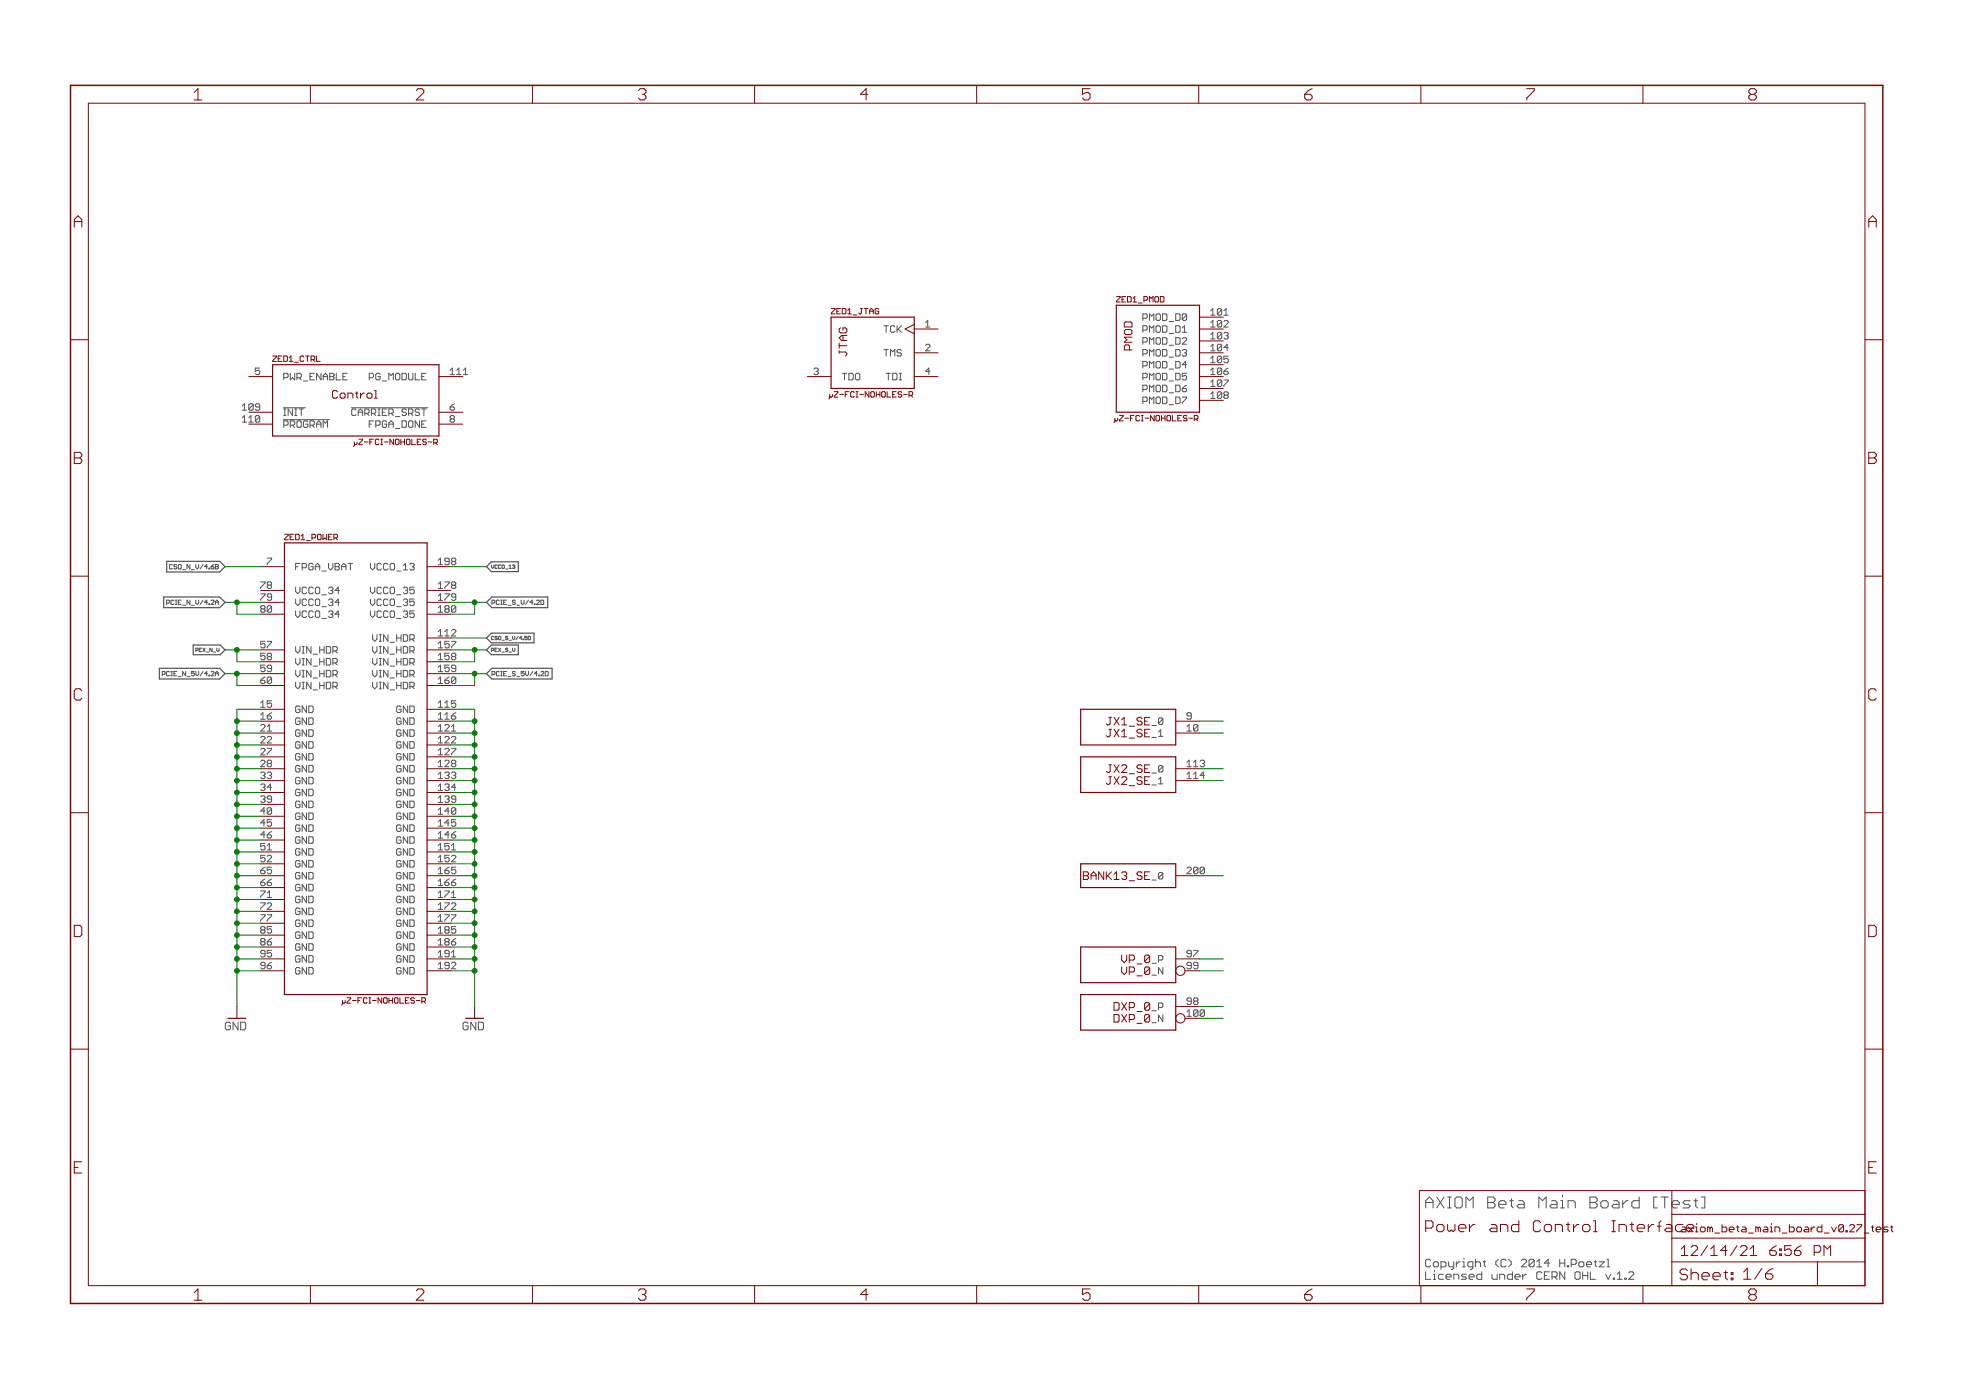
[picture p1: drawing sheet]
<svg xmlns="http://www.w3.org/2000/svg" width="420mm" height="297mm" viewBox="0 0 420 297" stroke-linecap="round" stroke-linejoin="round" font-family="sans-serif">
<g fill="none" stroke="#505050" stroke-width=".21">
<path d="M73.3 79.8h.9M79.6 79.8h-.7v1.4M60.6 87.1h4.7M60.6 89.7h9.8M73.3 81.2h.9M75.1 87.1h16.4M78.9 80.7h.7M78.9 90.6h.5M79.8 89.9h-.9v1.4M74.4 120.4h1M109.9 120.7l.1 .2-.1 .6M110 138.5v.5l-.2 .3"/>
<path d="M117 143.5l.2 .1v.7l-.2 .1M348.3 271.8h.6l.2 .2v.3l-1 1.1h1"/>
</g>
<path d="M35.6 120h11.3l1.2 1.1-1.2 1.1h-11.3zM35 127.6h11.9l1.2 1.1-1.2 1.2h-11.9zM41.3 137.8h5.8l1 1.1-1 1h-5.8zM104 121.1l1-1h5.8v2.1h-5.8zM104 138.9l1-1.1h5.8v2.1h-5.8zM104 136.3l1-1h9.1v2.1h-9.1zM104 128.7l1.1-1.1h12v2.3h-12zM34.1 142.8h12.8l1.2 1.2-1.2 1.1h-12.8zM105.1 142.8h12.9v2.3h-12.9l-1.1-1.1z" fill="none" stroke="#505050" stroke-width=".25"/>
<path d="M58.3 77.9h35.5v15.3h-35.5zM177.6 67.8h17.8v15.2h-17.8zM238.6 65.2h17.7v22.9h-17.7zM60.8 116h30.5v96.5h-30.5zM230.9 151.6h20.4v7.6h-20.4zM230.9 161.7h20.4v7.7h-20.4zM230.9 184.6h20.4v5.1h-20.4zM230.9 212.5h20.4v7.6h-20.4zM230.9 202.4h20.4v7.6h-20.4z" fill="none" stroke="#800000" stroke-width=".25"/>
<g fill="none" stroke="#800000" stroke-width=".21">
<path d="M66.3 18.2v3.9M113.8 18.2v3.9M161.3 18.2v3.9M208.7 18.2v3.9M256.2 18.2v3.9M303.7 18.2v3.9M351.1 18.2v3.9M18.9 22.1h379.7v252.6h-379.7zM15.1 72.6h3.8M67.6 77.2h.8M187.2 65.9h.4l.2 .2M187.4 66.5h.4v.4l-.2 .2h-.4"/>
<path d="M195.4 69.3l-2 1 2 1M195.4 70.3h5.1M195.4 75.4h5.1M248 63.4h.6l.2 .2v.7l-.2 .2h-.6M256.3 70.3h5.1M256.3 75.4h5.1M256.3 77.9h5.1M256.3 72.9h5.1M256.3 67.8h5.1M398.6 72.6h3.8M53.2 88.1h5.1M53.2 80.5h5.1"/>
<path d="M53.2 90.6h5.1M75.7 94.4v.8l-.2 .2M75.7 94.8l.2 .2M93.8 88.1h5.1M93.8 80.5h5.1M93.8 90.6h5.1M172.5 80.5h5.1M177.3 84.3v.7l-.2 .3M177.3 84.7l.2 .2M195.4 80.5h5.1M238.3 89.4v.7l-.2 .2M238.3 89.7l.2 .2"/>
<path d="M256.3 80.5h5.1M256.3 85.6h5.1M256.3 83h5.1M71.8 115l.3 .3M71.9 114.2l.2 .2v.3l-.2 .3M15.1 123.1h3.8M55.7 126.2h5.1M55.7 128.7h5.1M55.7 131.3h5.1M55.7 121.1h5.1M55.7 138.9h5.1M91.3 126.2h5.1"/>
<path d="M91.3 128.7h5.1M91.3 131.3h5.1M91.3 121.1h5.1M91.3 138.9h5.1M91.3 136.3h5.1M398.6 123.1h3.8M55.7 151.6h5.1M55.7 154.1h5.1M55.7 156.7h5.1M55.7 159.2h5.1M55.7 141.4h5.1M55.7 144h5.1"/>
<path d="M55.7 146.5h5.1M91.3 151.6h5.1M91.3 154.1h5.1M91.3 156.7h5.1M91.3 159.2h5.1M91.3 141.4h5.1M91.3 144h5.1M91.3 146.5h5.1M251.3 154.1h5M251.3 156.7h5M15.1 173.7h3.8M55.7 161.7h5.1"/>
<path d="M55.7 164.3h5.1M55.7 166.8h5.1M55.7 169.4h5.1M55.7 171.9h5.1M55.7 174.4h5.1M55.7 177h5.1M55.7 179.5h5.1M91.3 161.7h5.1M91.3 164.3h5.1M91.3 166.8h5.1M91.3 169.4h5.1M91.3 171.9h5.1"/>
<path d="M91.3 174.4h5.1M91.3 177h5.1M91.3 179.5h5.1M251.3 164.3h5M251.3 166.8h5M398.6 173.7h3.8M55.7 182.1h5.1M55.7 184.6h5.1M55.7 187.1h5.1M55.7 189.7h5.1M55.7 192.2h5.1M55.7 194.8h5.1"/>
<path d="M55.7 197.3h5.1M55.7 199.8h5.1M91.3 182.1h5.1M91.3 184.6h5.1M91.3 187.1h5.1M91.3 189.7h5.1M91.3 192.2h5.1M91.3 194.8h5.1M91.3 197.3h5.1M91.3 199.8h5.1M231.5 187.1h.8M232.3 186.3h-.8v1.6h.8"/>
<path d="M251.3 187.1h5M50.6 215.1v2.5M55.7 202.4h5.1M55.7 204.9h5.1M55.7 207.5h5.1M73.2 213.8v.8l-.2 .2M73.2 214.2l.2 .2M91.3 202.4h5.1M91.3 204.9h5.1M91.3 207.5h5.1M101.4 215.1v2.5M251.3 204.9h5"/>
<path d="M251.3 215.1h5M15.1 224.2h3.8M398.6 224.2h3.8M357.3 259.5h41.3M398.6 254.4h-95.3v20.3M66.3 274.7v3.9M113.8 274.7v3.9M161.3 274.7v3.9M208.7 274.7v3.9M256.2 274.7v3.9M303.7 274.7v3.9M351.1 274.7v3.9"/>
<path d="M357.3 269.7h41.3M388.4 269.7v5M390.5 266.9l.7-.7v2.1M398.6 264.6h-41.3v10.1"/>
<circle cx="252.3" cy="207.5" r=".99"/>
<circle cx="252.3" cy="217.6" r=".99"/>
</g>
<path d="M15.1 18.2h387.3v260.4h-387.3z" fill="none" stroke="#800000" stroke-width=".32"/>
<g fill="none" stroke="#008000" stroke-width=".21">
<path d="M48.1 121.1h7.6M48.1 128.7h7.6M48.1 138.9h7.6M50.6 128.7v2.6h5.1M50.6 138.9v2.5h5.1M96.4 121.1h7.6M96.4 136.3h7.6M96.4 128.7h7.6M96.4 138.9h7.6M101.4 128.7v2.6h-5M101.4 138.9v2.5h-5M48.1 144h7.6"/>
<path d="M50.6 144v2.5h5.1M50.6 154.1h5.1M50.6 156.7h5.1M50.6 159.2h5.1M55.7 151.6h-5.1v63.5M96.4 151.6h5v63.5M96.4 154.1h5M96.4 156.7h5M96.4 159.2h5M96.4 144h7.6M101.4 144v2.5h-5M256.3 154.1h5.1"/>
<path d="M256.3 156.7h5.1M50.6 161.7h5.1M50.6 164.3h5.1M50.6 166.8h5.1M50.6 169.4h5.1M50.6 171.9h5.1M50.6 174.4h5.1M50.6 177h5.1M50.6 179.5h5.1M96.4 161.7h5M96.4 164.3h5M96.4 166.8h5"/>
<path d="M96.4 169.4h5M96.4 171.9h5M96.4 174.4h5M96.4 177h5M96.4 179.5h5M256.3 164.3h5.1M256.3 166.8h5.1M50.6 182.1h5.1M50.6 184.6h5.1M50.6 187.1h5.1M50.6 189.7h5.1M50.6 192.2h5.1"/>
<path d="M50.6 194.8h5.1M50.6 197.3h5.1M50.6 199.8h5.1M96.4 182.1h5M96.4 184.6h5M96.4 187.1h5M96.4 189.7h5M96.4 192.2h5M96.4 194.8h5M96.4 197.3h5M96.4 199.8h5M256.3 187.1h5.1"/>
<path d="M50.6 202.4h5.1M50.6 204.9h5.1M50.6 207.5h5.1M96.4 202.4h5M96.4 204.9h5M96.4 207.5h5M256.3 204.9h5.1M256.3 207.5h5.1M256.3 215.1h5.1M256.3 217.6h5.1"/>
</g>
<g fill="#008000" stroke="#008000" stroke-width=".21">
<circle cx="50.6" cy="154.1" r=".51"/>
<circle cx="50.6" cy="156.7" r=".51"/>
<circle cx="50.6" cy="159.2" r=".51"/>
<circle cx="50.6" cy="161.7" r=".51"/>
<circle cx="50.6" cy="164.3" r=".51"/>
<circle cx="50.6" cy="166.8" r=".51"/>
<circle cx="50.6" cy="169.4" r=".51"/>
<circle cx="50.6" cy="171.9" r=".51"/>
<circle cx="50.6" cy="174.4" r=".51"/>
<circle cx="50.6" cy="177" r=".51"/>
<circle cx="50.6" cy="179.5" r=".51"/>
<circle cx="50.6" cy="182.1" r=".51"/>
<circle cx="50.6" cy="184.6" r=".51"/>
<circle cx="50.6" cy="187.1" r=".51"/>
<circle cx="50.6" cy="189.7" r=".51"/>
<circle cx="50.6" cy="192.2" r=".51"/>
<circle cx="50.6" cy="194.8" r=".51"/>
<circle cx="50.6" cy="197.3" r=".51"/>
<circle cx="50.6" cy="199.8" r=".51"/>
<circle cx="50.6" cy="202.4" r=".51"/>
<circle cx="50.6" cy="204.9" r=".51"/>
<circle cx="50.6" cy="207.5" r=".51"/>
<circle cx="101.4" cy="154.1" r=".51"/>
<circle cx="101.4" cy="156.7" r=".51"/>
<circle cx="101.4" cy="159.2" r=".51"/>
<circle cx="101.4" cy="161.7" r=".51"/>
<circle cx="101.4" cy="164.3" r=".51"/>
<circle cx="101.4" cy="166.8" r=".51"/>
<circle cx="101.4" cy="169.4" r=".51"/>
<circle cx="101.4" cy="171.9" r=".51"/>
<circle cx="101.4" cy="174.4" r=".51"/>
<circle cx="101.4" cy="177" r=".51"/>
<circle cx="101.4" cy="179.5" r=".51"/>
<circle cx="101.4" cy="182.1" r=".51"/>
<circle cx="101.4" cy="184.6" r=".51"/>
<circle cx="101.4" cy="187.1" r=".51"/>
<circle cx="101.4" cy="189.7" r=".51"/>
<circle cx="101.4" cy="192.2" r=".51"/>
<circle cx="101.4" cy="194.8" r=".51"/>
<circle cx="101.4" cy="197.3" r=".51"/>
<circle cx="101.4" cy="199.8" r=".51"/>
<circle cx="101.4" cy="202.4" r=".51"/>
<circle cx="101.4" cy="204.9" r=".51"/>
<circle cx="101.4" cy="207.5" r=".51"/>
<circle cx="50.6" cy="128.7" r=".51"/>
<circle cx="101.4" cy="128.7" r=".51"/>
<circle cx="50.6" cy="144" r=".51"/>
<circle cx="101.4" cy="144" r=".51"/>
<circle cx="101.4" cy="138.9" r=".51"/>
<circle cx="50.6" cy="138.9" r=".51"/>
</g>
<g font-size="3.7" fill="#800000">
<text x="41.3" y="21.4">1</text>
<text x="88.7" y="21.4">2</text>
<text x="136.2" y="21.4">3</text>
<text x="183.7" y="21.4">4</text>
<text x="231.1" y="21.4">5</text>
<text x="278.6" y="21.4">6</text>
<text x="326" y="21.4">7</text>
<text x="373.5" y="21.4">8</text>
<text x="15.6" y="48.6">A</text>
<text x="399.1" y="48.6">A</text>
<text x="15.6" y="99.2">B</text>
<text x="399.1" y="99.2">B</text>
<text x="15.6" y="149.7">C</text>
<text x="399.1" y="149.7">C</text>
<text x="15.6" y="200.2">D</text>
<text x="399.1" y="200.2">D</text>
<text x="15.6" y="250.8">E</text>
<text x="399.1" y="250.8">E</text>
<text x="41.3" y="277.9">1</text>
<text x="88.7" y="277.9">2</text>
<text x="136.2" y="277.9">3</text>
<text x="183.7" y="277.9">4</text>
<text x="231.1" y="277.9">5</text>
<text x="278.6" y="277.9">6</text>
<text x="326" y="277.9">7</text>
<text x="373.5" y="277.9">8</text>
</g>
<g font-size="3.6" fill="#800000">
<text x="304.4" y="258.2">AXIOM Beta Main Board [Te</text>
<text x="304.4" y="263.3">Power and Control Interfa</text>
<text x="358.3" y="263.3">ce</text>
<text x="358.7" y="273.6">Sheet: 1/6</text>
</g>
<text font-size="3.6" fill="#505050" x="358.3" y="258.2">st]</text>
<g font-size="3.2" fill="#800000">
<text x="359" y="268.4">12/14/21</text>
<text x="376.5" y="268.4">6:56 PM</text>
</g>
<g font-size="2.5" fill="#800000">
<text x="180.8" y="75.9" transform="rotate(-90 180.8 75.9)">JTAG</text>
<text x="241.8" y="74.6" transform="rotate(-90 241.8 74.6)">PMOD</text>
<text x="70.5" y="85.2">Control</text>
<text x="236.9" y="155">JX1_SE</text>
<text x="236.9" y="157.5">JX1_SE</text>
<text x="236.9" y="165.2">JX2_SE</text>
<text x="236.9" y="167.7">JX2_SE</text>
<text x="232.4" y="188">BANK13_SE</text>
<text x="239.9" y="205.8">VP_0</text>
<text x="239.9" y="208.3">VP_0</text>
<text x="238.4" y="216">DXP_0</text>
<text x="47.9" y="220.1">GND</text>
<text x="98.6" y="220.1">GND</text>
<text x="238.4" y="218.5">DXP_0</text>
</g>
<g font-size="2.5" fill="#505050">
<text x="304.4" y="270.8">Copyright (C) 2014 H.Poetzl</text>
<text x="304.4" y="273.5">Licensed under CERN OHL v.1.2</text>
</g>
<g font-size="2.3" fill="#800000">
<text x="359" y="263.3">axiom_beta_main_board_v0.27_</text>
<text x="398.7" y="263.3">tes</text>
<text x="402.9" y="263.3">t</text>
</g>
<g font-size="2.1" fill="#505050">
<text x="188.9" y="71.1">TCK</text>
<text x="197.5" y="70">1</text>
<text x="244.7" y="71.1">PMOD_D1</text>
<text x="244.7" y="68.5">PMOD_D0</text>
<text x="258.4" y="70">102</text>
<text x="258.4" y="67.4">101</text>
<text x="188.9" y="76.2">TMS</text>
<text x="197.5" y="75">2</text>
<text x="244.7" y="76.2">PMOD_D3</text>
<text x="244.7" y="73.6">PMOD_D2</text>
<text x="258.4" y="77.6">105</text>
<text x="258.4" y="75">104</text>
<text x="258.4" y="72.5">103</text>
<text x="54.4" y="80.1">5</text>
<text x="60.3" y="81.2">PWR_ENABLE</text>
<text x="79.6" y="81.2">PG_MODULE</text>
<text x="95.9" y="80.1">111</text>
<text x="173.7" y="80.1">3</text>
<text x="179.7" y="81.2">TDO</text>
<text x="188.9" y="81.2">TDI</text>
<text x="197.5" y="80.1">4</text>
<text x="244.7" y="83.8">PMOD_D6</text>
<text x="244.7" y="81.2">PMOD_D5</text>
<text x="244.7" y="78.7">PMOD_D4</text>
<text x="258.4" y="82.7">107</text>
<text x="258.4" y="80.1">106</text>
<text x="51.8" y="87.7">109</text>
<text x="60.3" y="88.8">INIT</text>
<text x="75.7" y="88.8">CARRIER_SRST</text>
<text x="95.9" y="87.7">6</text>
<text x="244.7" y="86.3">PMOD_D7</text>
<text x="258.4" y="85.2">108</text>
<text x="51.8" y="90.3">110</text>
<text x="60.3" y="91.4">PROGRAM</text>
<text x="79.6" y="91.4">FPGA_DONE</text>
<text x="95.9" y="90.3">8</text>
<text x="55.6" y="125.8">78</text>
<text x="56.9" y="120.7">7</text>
<text x="62.9" y="121.9">FPGA_VBAT</text>
<text x="79.7" y="121.9">VCCO_13</text>
<text x="93.4" y="125.8">178</text>
<text x="93.4" y="120.7">198</text>
<text x="55.6" y="130.9">80</text>
<text x="55.6" y="128.4">79</text>
<text x="62.9" y="129.5">VCCO_34</text>
<text x="62.9" y="126.9">VCCO_34</text>
<text x="79.7" y="126.9">VCCO_35</text>
<text x="79.7" y="129.5">VCCO_35</text>
<text x="93.4" y="128.4">179</text>
<text x="93.4" y="130.9">180</text>
<text x="62.9" y="132">VCCO_34</text>
<text x="79.7" y="132">VCCO_35</text>
<text x="79.7" y="137.1">VIN_HDR</text>
<text x="93.4" y="136">112</text>
<text x="55.6" y="143.6">59</text>
<text x="55.6" y="141.1">58</text>
<text x="55.6" y="138.5">57</text>
<text x="62.9" y="142.2">VIN_HDR</text>
<text x="62.9" y="139.6">VIN_HDR</text>
<text x="79.7" y="139.6">VIN_HDR</text>
<text x="79.7" y="142.2">VIN_HDR</text>
<text x="93.4" y="138.5">157</text>
<text x="93.4" y="141.1">158</text>
<text x="93.4" y="143.6">159</text>
<text x="55.6" y="146.1">60</text>
<text x="62.9" y="147.3">VIN_HDR</text>
<text x="62.9" y="144.7">VIN_HDR</text>
<text x="79.7" y="144.7">VIN_HDR</text>
<text x="79.7" y="147.3">VIN_HDR</text>
<text x="93.4" y="146.1">160</text>
<text x="55.6" y="151.2">15</text>
<text x="55.6" y="153.8">16</text>
<text x="62.9" y="152.3">GND</text>
<text x="62.9" y="154.9">GND</text>
<text x="84.8" y="152.3">GND</text>
<text x="84.8" y="154.9">GND</text>
<text x="93.4" y="151.2">115</text>
<text x="93.4" y="153.8">116</text>
<text x="246.1" y="154.9">_0</text>
<text x="253.4" y="153.8">9</text>
<text x="55.6" y="156.3">21</text>
<text x="55.6" y="158.8">22</text>
<text x="55.6" y="161.4">27</text>
<text x="62.9" y="157.4">GND</text>
<text x="62.9" y="160">GND</text>
<text x="84.8" y="157.4">GND</text>
<text x="84.8" y="160">GND</text>
<text x="93.4" y="156.3">121</text>
<text x="93.4" y="158.8">122</text>
<text x="93.4" y="161.4">127</text>
<text x="246.1" y="157.4">_1</text>
<text x="253.4" y="156.3">10</text>
<text x="55.6" y="163.9">28</text>
<text x="55.6" y="166.5">33</text>
<text x="62.9" y="162.5">GND</text>
<text x="62.9" y="165">GND</text>
<text x="62.9" y="167.6">GND</text>
<text x="84.8" y="162.5">GND</text>
<text x="84.8" y="165">GND</text>
<text x="84.8" y="167.6">GND</text>
<text x="93.4" y="163.9">128</text>
<text x="93.4" y="166.5">133</text>
<text x="246.1" y="165">_0</text>
<text x="246.1" y="167.6">_1</text>
<text x="253.4" y="163.9">113</text>
<text x="253.4" y="166.5">114</text>
<text x="55.6" y="169">34</text>
<text x="55.6" y="171.5">39</text>
<text x="62.9" y="170.1">GND</text>
<text x="62.9" y="172.7">GND</text>
<text x="84.8" y="170.1">GND</text>
<text x="84.8" y="172.7">GND</text>
<text x="93.4" y="169">134</text>
<text x="93.4" y="171.5">139</text>
<text x="55.6" y="174.1">40</text>
<text x="55.6" y="176.6">45</text>
<text x="55.6" y="179.2">46</text>
<text x="62.9" y="175.2">GND</text>
<text x="62.9" y="177.7">GND</text>
<text x="84.8" y="175.2">GND</text>
<text x="84.8" y="177.7">GND</text>
<text x="93.4" y="174.1">140</text>
<text x="93.4" y="176.6">145</text>
<text x="93.4" y="179.2">146</text>
<text x="55.6" y="181.7">51</text>
<text x="55.6" y="184.2">52</text>
<text x="62.9" y="180.3">GND</text>
<text x="62.9" y="182.8">GND</text>
<text x="62.9" y="185.4">GND</text>
<text x="84.8" y="180.3">GND</text>
<text x="84.8" y="182.8">GND</text>
<text x="84.8" y="185.4">GND</text>
<text x="93.4" y="181.7">151</text>
<text x="93.4" y="184.2">152</text>
<text x="55.6" y="186.8">65</text>
<text x="55.6" y="189.3">66</text>
<text x="55.6" y="191.9">71</text>
<text x="62.9" y="187.9">GND</text>
<text x="62.9" y="190.4">GND</text>
<text x="84.8" y="187.9">GND</text>
<text x="84.8" y="190.4">GND</text>
<text x="93.4" y="186.8">165</text>
<text x="93.4" y="189.3">166</text>
<text x="93.4" y="191.9">171</text>
<text x="246.1" y="187.9">_0</text>
<text x="253.4" y="186.8">200</text>
<text x="55.6" y="194.4">72</text>
<text x="55.6" y="196.9">77</text>
<text x="62.9" y="193">GND</text>
<text x="62.9" y="195.5">GND</text>
<text x="84.8" y="193">GND</text>
<text x="84.8" y="195.5">GND</text>
<text x="93.4" y="194.4">172</text>
<text x="93.4" y="196.9">177</text>
<text x="55.6" y="199.5">85</text>
<text x="55.6" y="202">86</text>
<text x="62.9" y="198">GND</text>
<text x="62.9" y="200.6">GND</text>
<text x="62.9" y="203.1">GND</text>
<text x="84.8" y="198">GND</text>
<text x="84.8" y="200.6">GND</text>
<text x="84.8" y="203.1">GND</text>
<text x="93.4" y="199.5">185</text>
<text x="93.4" y="202">186</text>
<text x="55.6" y="204.6">95</text>
<text x="55.6" y="207.1">96</text>
<text x="62.9" y="205.7">GND</text>
<text x="62.9" y="208.2">GND</text>
<text x="84.8" y="205.7">GND</text>
<text x="84.8" y="208.2">GND</text>
<text x="93.4" y="204.6">191</text>
<text x="93.4" y="207.1">192</text>
<text x="253.4" y="204.6">97</text>
<text x="253.4" y="214.7">98</text>
</g>
<g font-size="2.1" fill="#800000">
<text x="246.1" y="208.2">_N</text>
<text x="246.1" y="205.7">_P</text>
<text x="253.4" y="207.1">99</text>
<text x="246.1" y="215.8">_P</text>
<text x="246.1" y="218.4">_N</text>
<text x="253.4" y="217.2">100</text>
</g>
<g font-size="1.8" fill="#800000">
<text x="238.3" y="64.6">ZED1_PMOD</text>
<text x="177.4" y="67.1">ZED1_JTAG</text>
<text x="58" y="77.3">ZED1_CTRL</text>
<text x="177.9" y="84.9">µZ-FCI-NOHOLES-R</text>
<text x="238.8" y="90">µZ-FCI-NOHOLES-R</text>
<text x="76.3" y="95.1">µZ-FCI-NOHOLES-R</text>
<text x="60.6" y="115.4">ZED1_POWER</text>
<text x="73.8" y="214.4">µZ-FCI-NOHOLES-R</text>
</g>
<g font-size="1.4" fill="#505050">
<text x="36.6" y="121.6">CSO_N_V/4.6B</text>
<text x="35.7" y="129.2">PCIE_N_V/4.2A</text>
<text x="104.9" y="129.2">PCIE_S_V/4.2D</text>
<text x="34.9" y="144.5">PCIE_N_5V/4.2A</text>
<text x="104.9" y="144.5">PCIE_S_5V/4.2D</text>
</g>
<g font-size="1.1" fill="#505050">
<text x="104.8" y="121.5">VCCO_13</text>
<text x="104.8" y="136.7">CSO_S_V/4.5D</text>
<text x="41.9" y="139.3">PEX_N_V</text>
<text x="104.8" y="139.3">PEX_S_V</text>
</g>
</svg>
